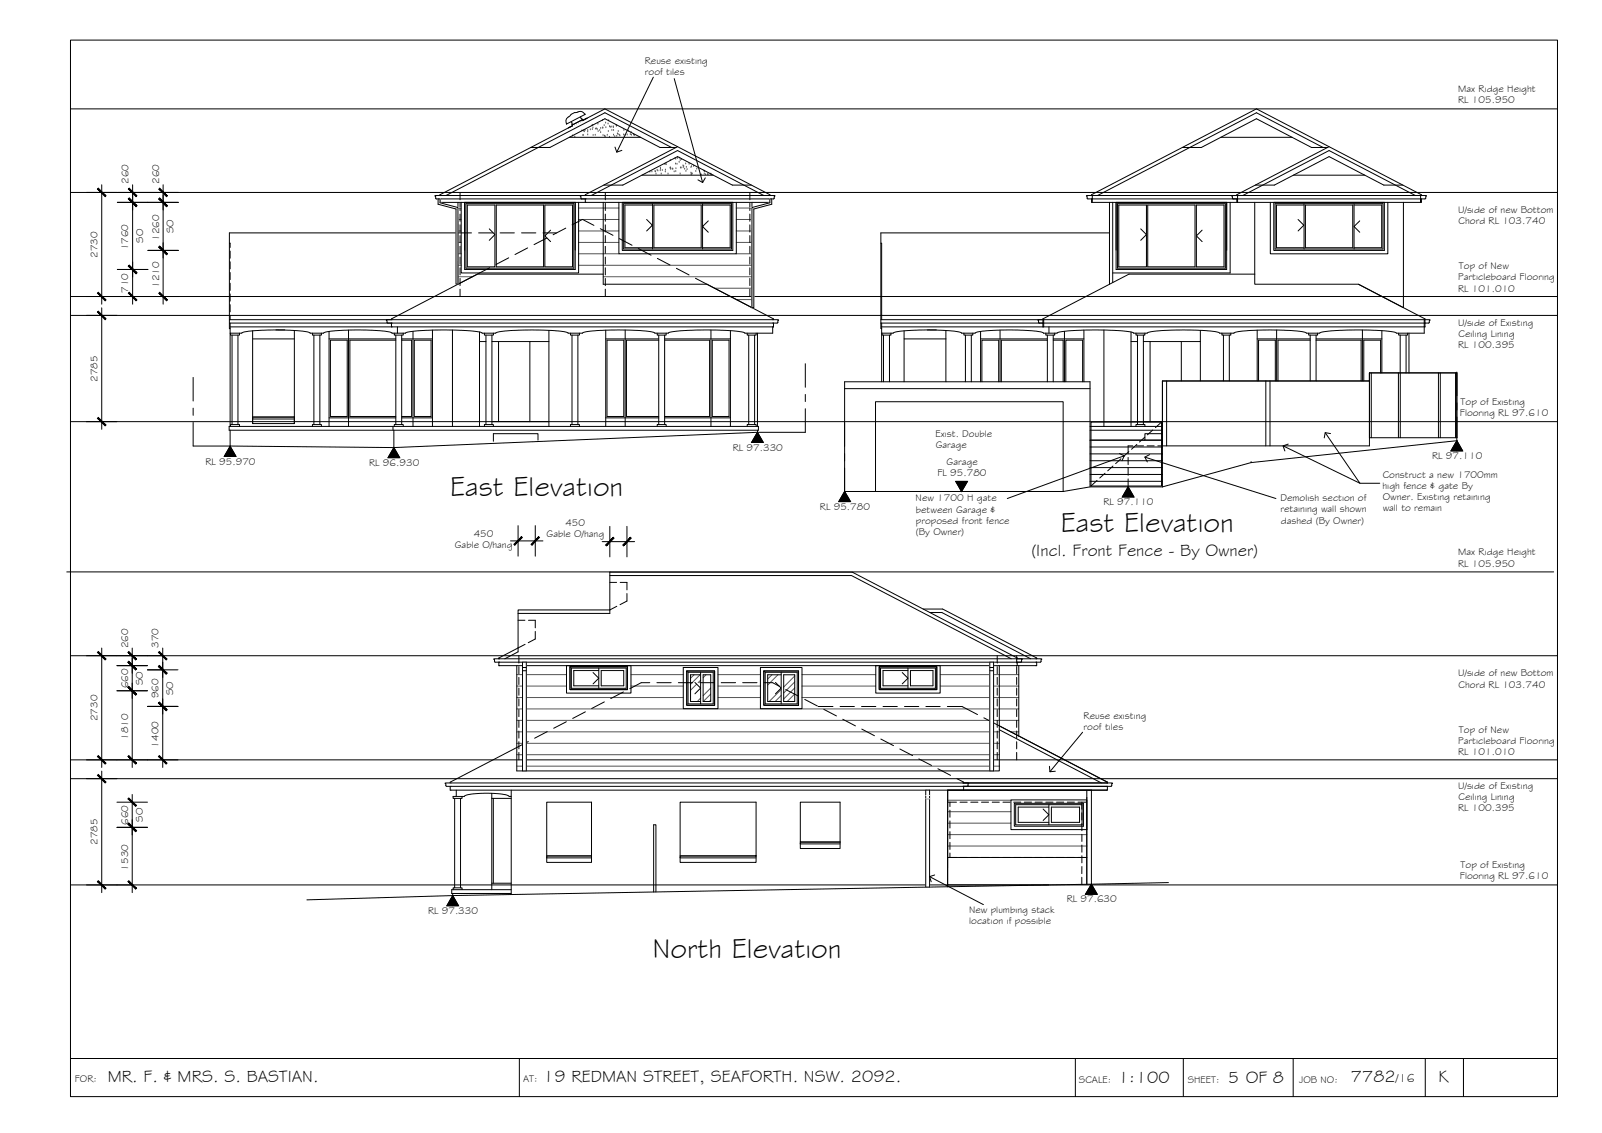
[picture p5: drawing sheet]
<svg xmlns="http://www.w3.org/2000/svg" width="420mm" height="297mm" viewBox="0 0 420 297" stroke-linecap="round" stroke-linejoin="round" font-family="sans-serif">
<!-- layer: HATCH -->
<g fill="none" stroke="#545454" stroke-width=".26">
<path d="M150.2 35.6h.1M150.8 35.9h.1M152.6 34.3h.1M152.9 35.6h.1M152.9 35.5h.1M153.1 34.4h.1M153.3 34.5h.1M153.4 34.2h.1M154.1 34.6h.1M154.1 34.2h.1M154.1 35.4h.1M154.8 34h.1"/>
<path d="M155.3 32.9h.1M155.3 34h.1M155.5 32.9h.1M155.5 33.5h.1M155.6 35.5h.1M156.1 35.5h.1M156.2 33.8h.1M156.5 33.8h.1M156.6 34h.1M156.8 32.5h.1M156.9 34.5h.1M157.3 34.2h.1"/>
<path d="M157.5 34.8h.1M157.6 33.7h.1M158 31.6h.1M158.1 33.6h.1M158.2 35.5h.1M158.5 32.9h.1M158.5 35.7h.1M158.7 35.9h.1M158.8 32.3h.1M158.9 33.5h.1M159.3 35.5h.1M159.5 32.5h.1"/>
<path d="M159.5 34.5h.1M159.6 31.7h.1M159.9 36h.1M159.9 33.2h.1M160 33.4h.1M160.3 33.3h.1M160.5 34.2h.1M160.8 33.2h.1M160.9 33.5h.1M160.9 35.4h.1M160.9 34.2h.1M161.2 35.8h.1"/>
<path d="M161.6 32.9h.1M161.7 33.1h.1M161.8 35.7h.1M161.9 35.1h.1M162.1 35.3h.1M162.1 34.5h.1M162.4 35.5h.1M162.6 35.6h.1M163.6 35.4h.1M163.6 34.2h.1M164 35.4h.1M164.5 35.4h.1"/>
<path d="M164.9 34.4h.1M165.3 35.3h.1M165.5 34.7h.1M165.6 35.4h.1M166.2 35.4h.1M166.4 35.5h.1M120.1 54.5h.9M120.1 57.5h.9M151.8 54.5h10.5M151.8 57.5h10.5M170.4 45.1h.1M171 45.1h.1"/>
<path d="M171.8 45h.1M171.9 45.1h.1M172 45.6h.1M172.3 44.7h.1M172.5 44.8h.1M173.2 44.8h.1M173.2 44.1h.1M173.2 44.4h.1M173.4 45.6h.1M173.7 44.7h.1M174.4 43.1h.1M174.5 45.1h.1"/>
<path d="M174.5 44.6h.1M174.7 43.2h.1M175.2 45.6h.1M175.7 44.1h.1M175.8 42.1h.1M175.9 44h.1M175.9 44.4h.1M175.9 44.3h.1M176.4 44.4h.1M176.5 44.3h.1M176.8 45.1h.1M177 41.6h.1"/>
<path d="M177.2 43h.1M177.2 45h.1M177.2 41.8h.1M177.3 44.2h.1M177.6 43.1h.1M177.7 41.5h.1M178.1 42.6h.1M178.3 41.5h.1M178.4 45.6h.1M178.4 42.1h.1M178.5 44h.1M178.7 44h.1"/>
<path d="M178.7 41.8h.1M179.1 43.5h.1M179.2 44h.1M179.3 43.7h.1M179.6 44.4h.1M179.8 43h.1M179.9 44.9h.1M180 43.9h.1M180.2 44.5h.1M180.7 43.1h.1M181.2 43.9h.1M181.2 45.4h.1"/>
<path d="M181.3 45.9h.1M181.4 43.7h.1M181.4 45.6h.1M181.5 45.6h.1M181.9 43.6h.1M182.5 45h.1M182.7 44.3h.1M183.9 45.9h.1M184.6 44.8h.1M184.7 45.6h.1M184.8 45h.1M185.1 45.8h.1"/>
<path d="M185.6 45.8h.1M185.7 45.8h.1M186.4 45.6h.1M186.5 45.9h.1M193.1 54.5h4.1M193.1 57.5h4.1M120.1 60.6h.9M120.1 63.6h.9M120.1 66.5h.9M120.1 69.5h.9M120.1 72.6h3.8M151.8 60.6h10.5"/>
<path d="M151.8 63.6h10.5M151.8 66.5h10.5M151.8 69.5h45.4M158.2 72.6h39M187.4 75.6h9.8M193.1 60.6h4.1M193.1 63.6h4.1M193.1 66.5h4.1M193.1 78.5h4.1M135.5 176.9h13.1M135.5 179.9h13.1M165.5 176.9h13.7"/>
<path d="M165.5 179.9h13.7M182 176.9l-.9 .9M182.7 179.4l-1.6 1.6M183.6 176.9l-2.5 2.5M183.8 178.3l-.7 .7M185.2 176.9l-.8 .8M188.3 176.9h11.1M188.3 179.9h11.1M202.5 176.9l-1.2 1.1M204 176.9l-2.7 2.7M208.4 178.8l-2.9 2.9M208.4 177.2l-2.9 2.9"/>
<path d="M210.3 176.9h19.4M210.3 179.9h19.4M246.6 176.9h20.6M246.6 179.9h20.6M135.5 185.9h131.7M135.5 188.9h131.7M135.5 182.9h43.7M135.5 191.9h126.6M135.5 194.9h126.6M135.5 197.9h126.6M183.8 183l-.9 .9M186.4 180.4l-2 2"/>
<path d="M186.4 182l-1.9 1.9M186.4 183.5l-.4 .4M188.3 182.9h11.1M204.9 180.8l-3.2 3.1M204.9 182.3l-1.6 1.6M208.4 180.4l-2.9 2.9M208.4 181.9l-1.9 2M210.3 182.9h56.9M265.1 191.9h2.1M135.5 200.9h126.6M248.5 209.8h16.6M248.5 212.8h16.6"/>
<path d="M248.5 215.8h16.6M248.5 218.8h36.5M248.5 221.8h36.5"/>
</g>
<!-- layer: CEILING-FLOOR LINES -->
<path d="M18.5 28.5h390M18.5 50.5h390M18.5 77.7h390M18.5 82.7h390M18.5 110.5h390M17.5 149.9h390M18.5 171.9h390M18.5 199.2h390M18.5 204.1h390M18.5 232h390" fill="none" stroke="#000" stroke-width=".26"/>
<!-- layer: BORDER -->
<path d="M18.5 10.5h390v277h-390zM18.5 277.5h390M136.2 277.5v10M282 277.5v10M310.4 277.5v10M339.2 277.5v10M373.8 277.5v10M383.8 277.5v10" fill="none" stroke="#000" stroke-width=".26"/>
<!-- layer: DIMENSION -->
<g fill="none" stroke="#000" stroke-width=".26">
<path d="M22.7 50.5h8M26.7 48.4v31.3M30.8 50.5h16M30.8 53.1h16M34.8 48.4v31.3M42.8 48.4v31.3M22.7 77.7h8M30.8 77.7h16M30.8 70.6h8M38.8 65.7h8M22.7 82.7h8M26.7 80.7v31.9"/>
<path d="M22.7 110.5h8M135.9 137.8v8M140.4 137.8v8M159.9 138v8M164.4 138v8M133.9 141.8h8.5M157.9 142h8.5M22.7 171.9h20M26.7 169.9v31.3M30.7 174.5h8M34.7 172.5v10.6M34.7 169.9v6.6"/>
<path d="M34.7 179.1v22.1M38.7 175.6h8M42.7 169.9v31.3M22.7 199.2h24M30.7 181.1h8M38.7 185.2h8M22.7 204.1h8M26.7 202.2v31.8M30.7 210.3h8M30.7 216.9h8M34.7 208.3v10.6M34.7 214.9v19.1"/>
<path d="M22.7 232h12.2"/>
</g>
<!-- layer: 0 -->
<g fill="#000" stroke="#000" stroke-width=".26">
<path d="M25.6 49.6l2 2 .2-.3zM25.8 49.3l2 2-2.2-1.7z"/>
<path d="M33.7 52.1l2.2 1.8-2-2zM33.7 52.1l2.2 1.8-.2 .3z"/>
<path d="M33.7 52.1l2 2.1 .2-.3zM33.7 52.1l.2-.2 2 2z"/>
<path d="M33.7 49.6l2 2 .2-.3zM33.9 49.3l2 2-2.2-1.7z"/>
<path d="M41.9 51.9l-.2 .2 2.2 1.8zM41.7 52.1l2.2 1.8-.2 .3z"/>
<path d="M41.7 49.6l2 2 .2-.3zM41.9 49.3l2 2-2.2-1.7z"/>
<path d="M41.7 52.1l2 2.1 .2-.3zM41.9 51.9l2 2-2.2-1.8z"/>
<path d="M25.6 76.8l2.2 1.8-2-2zM25.6 76.8l2.2 1.8-.2 .3z"/>
<path d="M33.7 69.8l2.2 1.7-2-2zM33.7 69.8l2.2 1.7-.2 .2z"/>
<path d="M33.7 76.8l2.2 1.8-2-2zM33.7 76.8l2.2 1.8-.2 .3z"/>
<path d="M33.7 69.8l2 1.9 .2-.2zM33.7 69.8l.2-.3 2 2z"/>
<path d="M41.9 64.6l-.2 .2 2.2 1.7zM41.7 64.8l2.2 1.7-.2 .3z"/>
<path d="M41.9 76.6l-.2 .2 2.2 1.8zM41.7 76.8l2.2 1.8-.2 .3z"/>
<path d="M41.7 64.8l2 2 .2-.3zM41.9 64.6l2 1.9-2.2-1.7z"/>
<path d="M25.6 81.8l2 2 .2-.2zM25.6 81.8l.2-.2 2 2z"/>
<path d="M25.6 109.7l2.2 1.7-2-2zM25.6 109.7l2.2 1.7-.2 .2z"/>
<path d="M136.8 140.7l-1.8 2.2 2-2zM134.8 142.7l2-2-1.8 2.2z"/>
<path d="M139.3 142.7l.2 .2 1.8-2.2zM141.3 140.7l.2 .2-2 2z"/>
<path d="M160.8 140.9l-1.8 2.2 2-2zM160.8 140.9l-1.8 2.2-.2-.2z"/>
<path d="M163.3 142.9l.2 .2 1.8-2.2zM165.3 140.9l.3 .2-2.1 2z"/>
<path d="M25.6 171l2 2 .2-.2zM25.6 171l.2-.2 2 2z"/>
<path d="M33.6 173.6l2.2 1.8-2-2zM33.6 173.6l2.2 1.8-.2 .2z"/>
<path d="M33.6 173.6l2.2 1.8-2-2zM33.6 173.6l2.2 1.8-.2 .2z"/>
<path d="M33.6 171l2 2 .2-.2zM33.6 171l.2-.2 2 2z"/>
<path d="M41.6 174.7l2.2 1.8-2-2zM41.6 174.7l2.2 1.8-.2 .2z"/>
<path d="M41.6 174.7l2 2 .2-.2zM41.6 174.7l.2-.2 2 2z"/>
<path d="M41.6 171l2 2 .2-.2zM41.6 171l.2-.2 2 2z"/>
<path d="M25.8 198.1l-.2 .2 2.2 1.8zM25.6 198.3l2.2 1.8-.2 .2z"/>
<path d="M33.8 198.1l-.2 .2 2.2 1.8zM33.6 198.3l2.2 1.8-.2 .2z"/>
<path d="M33.6 180.2l2 2 .2-.2zM33.6 180.2l.2-.2 2 2z"/>
<path d="M33.6 180.2l2 2 .2-.2zM33.6 180.2l.2-.2 2 2z"/>
<path d="M41.8 198.1l-.2 .2 2.2 1.8zM41.6 198.3l2.2 1.8-.2 .2z"/>
<path d="M41.8 184.1l-.2 .2 2.2 1.8zM41.6 184.3l2.2 1.8-.2 .2z"/>
<path d="M41.6 184.3l2 2 .2-.2zM41.6 184.3l.2-.2 2 2z"/>
<path d="M25.6 203.3l2 2 .2-.2zM25.6 203.3l.2-.3 2 2.1z"/>
<path d="M33.8 209.2l-.2 .2 2.2 1.8zM33.6 209.4l2.2 1.8-.2 .2z"/>
<path d="M33.6 216l2 2 .2-.2zM33.6 216l.2-.2 2 2z"/>
<path d="M33.6 216l2 2 .2-.2zM33.6 216l.2-.2 2 2z"/>
<path d="M25.6 231.1l2.2 1.8-2-2zM25.6 231.1l2.2 1.8-.2 .2z"/>
<path d="M33.8 230.9l-.2 .2 2.2 1.8zM33.6 231.1l2.2 1.8-.2 .2z"/>
</g>
<!-- layer: EXISTING -->
<g fill="none" stroke="#000" stroke-width=".26">
<path d="M148.4 59.8l-3.3 1.7M150 58.9l2.8-1.4 3 1.6M157.4 60l3.4 1.7M123.7 61.1h-63.5v25.1h.2M125.5 61.1h3.8M128.4 70.2l-25.7 13.4v.2M131.2 61.1h3.7M133.4 67.6l-3.3 1.7M136.8 61.1h3.7M138.4 65l-3.3 1.7M142.4 61.1h3.6M143.4 62.4l-3.3 1.7"/>
<path d="M162.4 62.6l3.4 1.7M167.4 65.2l3.4 1.7M172.4 67.7l3.3 1.8M177.4 70.4l3.3 1.7M182.4 73l20.5 10.6v.2h-142.7M60.2 84.7h143.6M60.4 84.7v27.1M60.5 87.3v.6h2.3v-.6M60.9 87.9v23.4M62.4 87.9v23.4M66.3 86.7v24.4M66.3 88.9h10.9"/>
<path d="M72.4 86.5h2.3M77.2 86.6v24.5M81.9 87.3v.6h2.4v-.6M82.3 87.9v23.4M83.9 87.9v23.4M86.3 86.9v24.9M86.3 88.9h17.5M86.7 89.2h4.4v20h-4.4zM91.4 86.5v25.3M102.7 84.7v1M102.9 83.8h-1.5l.3 .9M103.4 87.3v.6h2.4v-.6"/>
<path d="M103.8 87.9v23.4M103.8 89.2h-12v20h12M104.2 85.7v1.6M105.4 87.9v23.4M105.4 88.9h8M105.4 89.2h2.6v20h-2.6M108.3 86.9v24.9M108.7 89.2h4.4v20h-4.4zM113.4 86.5v25.3M118.7 86.5v25.3M125.8 87v24.8M125.8 89.5h1.7"/>
<path d="M127 87.3v.6h2.4v-.6M127.5 87.9v23.4M129 87.9v23.4M129 89.5h15M130.8 89.5v21M139 89.5v21M144 86.6v25.2M149.6 87.3v.6h2.4v-.6M150 87.9v23.4M151.6 87.9v23.4M158.9 86.6v25.2M158.9 88.9h13.9"/>
<path d="M159.2 89.2h4.4v20h-4.4zM164 86.5v25.3M172.4 87.3v.6h2.3v-.6M172.8 87.9v23.4M172.8 89.2h-8.5v20h8.5M174.3 87.9v23.4M174.3 89.2h11.8v20h-11.8M174.3 88.9h17.3M186.5 86.5v25.3M186.8 89.2h4.4v20h-4.4zM191.6 86.7v25.1M196 87.3v.6h2.3v-.6"/>
<path d="M196.4 87.9v23.4M197.9 87.9v23.4M198.7 87.3v24.5M202.7 83.8h1.5l-.4 .9M202.7 85.7v1.6h-7.4a60.7 60.7 0 0 0-15.5-.7l-3.5 .4-1 .3h-3.6a49.3 49.3 0 0 0-13.7-.7l-3.8 .3-1.4 .4h-3.8a49.5 49.5 0 0 0-13.7-.7l-3.9 .3-1.4 .4h-3.6a60.7 60.7 0 0 0-15.5-.7l-3.5 .4-1.1 .3h-3.5a12.1 12.1 0 0 0-5.2-.7 46.6 46.6 0 0 0-12.7 .7h-3.5a12.1 12.1 0 0 0-5.3-.7 46.5 46.5 0 0 0-12.7 .7h-3M202.9 84.7v1h-142.5M60.1 111.8h138.8v1h-138.8zM60.4 112.8v4.1M60.5 111.8v-.5h2.3v.5M66.3 109.8h.1M66.3 109.3h10.9v1.8h-10.9zM66.3 109.8h10.9"/>
<path d="M81.9 111.8v-.5h2.4v.5M86.3 109.6h17.5M103.1 111.8v1M103.3 112.8v4.5M103.4 111.8v-.5h2.4v.5M105.4 109.6h8M127 111.8v-.5h2.4v.5M129 110.5h15M141.1 115.4v-1.7h-11.7v2M149.6 111.8v-.5h2.4v.5M158.9 109.6h13.9M172.4 111.8v-.5h2.3v.5"/>
<path d="M174.3 109.6h17.3M196 111.8v-.5h2.3v.5M198.7 112.8v.5M221.5 101.9h64.4M285.9 115.4h19M295.9 119.9v1.9M297.1 116.9h-1.2v2.1M298 116.9h1.9M300.8 116.9h1.9M303.7 116.9h55.5v-2.1h22.9v-17h-22.9v2.1h-54.3v27.7M229.6 128.9v-23.6h49.2v23.6M285.9 127.6v-27.5h-64.4v28.8"/>
<path d="M295.9 122.7v1.9M295.9 125.6v2M170.4 179h-2.2l-3 1.6M172.3 179h3.7M177.9 179h3.8M183.5 179h3.8M189.2 179h3.7M194.8 179h3.7M200.4 179h2.2l1.8 .9M138.6 194.4l-20.5 10.7v.2M143.5 191.8l-3.3 1.7M148.5 189.2l-3.3 1.7"/>
<path d="M153.5 186.6l-3.3 1.8M158.5 184l-3.3 1.8M163.5 181.4l-3.3 1.7M206.1 180.8l3.3 1.7M211.1 183.4l3.3 1.7M214.6 185.2h3.9M216.1 186l3.3 1.7M220.3 185.2h3.8M221 188.6l3.4 1.7M226 185.2h3.7M226 191.1l3.3 1.8M231 193.8l3.3 1.7"/>
<path d="M231.6 185.2h3.7M236 196.4l3.3 1.7M237.2 185.2h3.8M241 199l3.3 1.7M242.8 185.2h3.8M248.5 185.2h3.8l4.1 2.1M258 188.2l32.4 16.9v.2h-173.6l.3 .9M117.1 206.2h173.3M118.1 206.2v1h172.3M119.2 209.3v23.5M119.7 207.2v1.6M120.8 209.3v23.5"/>
<path d="M121.2 208.8v.5h-2.4v-.5h3a8.8 8.8 0 0 1 4.8-.8l4.5 .1a3.2 3.2 0 0 1 2.4 .7h.6M129 208v25.2M129 209.3h5.1M129.4 209.3v22.3M134.1 207.2v27h-15.6v-1h15.6M143.4 210.3h11.7v14.1h-11.7v1.7h11.7v-1.7h-11.7zM178.4 210.3h19.9v15.8h-19.9v-1.7h19.9h-19.9zM209.9 210.3h10.4v10.5h-10.4zM246 201.5l3.3 1.8M248.5 207.2v25.3M248.5 210.3h2.4M249.1 210.3v1.2"/>
<path d="M249.1 212.4v1.9M249.1 215.2v1.9M249.1 218v1.9M251 204.1l1.7 1v.2M251.8 210.3h1.9M252.5 205.3h1.5l-.3 .9M252.7 206.2v1M254.6 210.3h1.9M257.4 210.3h1.9M260.2 210.3h1.9M263 210.3h1.9M265.9 210.3h1.8"/>
<path d="M268.7 210.3h1.8M271.5 210.3h1.9M274.3 210.3h1.9M277.1 210.3h1.9M279.9 210.3h1.9M282.7 210.3h2.3M283.7 210.3v1.9M283.7 213.1v1.9M283.7 215.9v1.9M283.7 218.7v1.9M285 209.1v22.7M286.2 207.2v24.6"/>
<path d="M118.7 234.2v.6M118.8 233.2v-.4h2.4v.4M129 231.6h5.1M143.4 224.9h.1M143.4 224.9h11.7M172 233.8v-17.6h-.6v17.7M178.4 224.9h.1M178.4 224.9h19.9M209.9 221.2h.1M209.9 220.8h10.4v1.7h-10.4zM209.9 221.2h10.4M248.5 224.8h2.4"/>
<path d="M249.1 220.8v1.9M249.1 223.6v1.2M251.8 224.8h1.9M254.6 224.8h1.9M257.4 224.8h1.9M260.2 224.8h1.9M263 224.8h1.9M265.9 224.8h1.8M268.7 224.8h1.8M271.5 224.8h1.9M274.3 224.8h1.9M277.1 224.8h1.9"/>
<path d="M279.9 224.8h1.9M282.7 224.8h2.3M283.7 230v1.9M283.7 227.2v1.8M283.7 221.5v1.9M283.7 224.4v1.8"/>
</g>
<!-- layer: GRDLEV -->
<path d="M211.2 113.3h-12.5l-95.4 4-52.6-.4M382.1 115.5l-54 5.8M328.1 121.3h.1M328.1 121.3l-23.2 6.3h-19l-7.1 1.3h-57.3M306.4 231.4l-187.7 3.4-38.2 1.1" fill="none" stroke="#000" stroke-width=".26"/>
<!-- layer: NEWWORK -->
<g fill="none" stroke="#000" stroke-width=".26">
<path d="M139.2 38.7h5l14.5-7.6 14.4 7.6h4.2M148.7 30.9l.7-.4a2.52 2.52 0 0 1 2.2-1.1 1.45 1.45 0 0 1 1.9 .6l-4.9 2.5a1.57 1.57 0 0 1 .1-1.6zM149.3 36h18.7M152.2 30.6l.2 .4M152.4 31l.5 .5-.1-.1M152.8 31.4l-2.7 1.4M152.9 31.5l1.1-.5-1.1 .5-.1-.1-2.7 1.4 .1 .2-1.1 .5 1.1-.5-.4-1.1M176.1 38.7l-17.4-9.1-41.7 21.7M177.7 38.5l-24.2 12.5v.3h-1.3l.2 .7M114.2 51.9l.2 .2M114.3 52l-.2-.7h1.3v-.3l43.3-22.5 43.2 22.5v.3h1.3l-.3 .8h-88.4M115.4 52.1v1h.2"/>
<path d="M115.4 51.3h86.5M115.4 53.1h86.5M120.1 53.1v21.4l5.1-2.6h33M121 53.1v18.5h30.8v-18.5M121.9 53.1v17.5h29v-17.5h-29v12.5M152.3 51.9l.2 .2M153.5 52.1v1h.2M155.1 51.3l22.6-11.8 22.6 11.8M158.2 53.1v21.4h27.2l11.8 6.2v-27.6M158.4 48.5h5l14.3-7.4 14.4 7.4h4.9M162.3 53.1v13.4h30.8v-13.4M163.2 53.1h29v12.6h-29z"/>
<path d="M168.3 45.9h18.8M201.9 52.1v1h-.2M159.9 159.9h-24v10M159.9 150.9h63.4l41.9 21.8M242.1 159.7h5.1l24.7 12.8v.2h1.3l-.2 .8h-143.3l-.2-.8h1.3v-.2l5.1-2.6M130.8 173.6v.9h.2M130.8 172.7h141.1M130.8 174.5h141.1M135.5 174.5v27.6h126.6v-27.6M135.9 160.8h24v-10.8h63.6l43.3 22.5v.2h1.3l-.4 .9M135.9 169.9v1l-3.5 1.8M148.6 174.5h16.9v7.2h-16.9z"/>
<path d="M149.5 174.8h15.1v6h-15.1zM179.2 175h9.1v10.8h-9.1zM180.1 175.9h7.3v9h-7.3zM199.4 175h10.9v10.8h-10.9zM200.3 175.9h9.1v9h-9.1zM229.7 174.5h16.9v7.2h-16.9zM230.6 174.8h15.1v6h-15.1zM243.9 160.6h3.1l23.3 12.1M266.8 173.6v.9h-.2M267.2 174.5v18.5M271.9 173.6v.9h-.2M262.1 190.3l28.3 14.8v.2"/>
<path d="M262.1 191.3l26.8 14M242.8 207.2h1M252.5 205.3h37.9M265.1 209.7h19.9v7.8h-19.9zM266 210.6h18.1v6h-18.1zM285 207.2v24.6M290.4 206.2v1h-41.9v25.3M290.4 205.3h1.3l-.2 .8-39 .1M248.5 224.8h36.5M248.5 232h26.6"/>
</g>
<!-- layer: 0.13 -->
<g fill="none" stroke="#000" stroke-width=".26">
<path d="M310.1 38.7h5l14.4-7.6 14.5 7.6h4.2M320.2 36h18.7M347 38.7l-17.5-9.1-41.6 21.7M348.6 38.5l-24.2 12.5v.3h-1.3l.3 .8M120.7 50.5v1.9M120.7 53.3v1.9M120.7 56.1v1.9M120.7 58.9v1.9M158.8 50.5v1.9M158.8 53.3v1.9M158.8 56.1v1.9M158.8 58.9v1.9"/>
<path d="M196.7 50.5v1.9M196.7 53.3v1.9M196.7 56.1v1.9M196.7 58.9v1.9M284.9 51.3h1.4v-.3l43.2-22.5 43.3 22.5v.3l1.3 .1-.4 .7h-88.4zM286.3 52.1v1h86.5M291 53.1v21.4M291.8 53.1v21M292.7 53.1v17.5h29v-17.5h-29v12.5M293.1 53.4h28.3v16.9h-28.3zM293.4 53.8h7.3v16.1h-7.3zM301 53.8h12.4v16.1h-12.4z"/>
<path d="M313.8 53.8h7.2v16.1h-7.2zM322.6 53.1v18.5h-30.8M324.4 51.3h.2v1.8h-.2v-1M326 51.3l22.6-11.8 22.6 11.8M329.1 53.1v21.4h27.2l11.8 6.2v-27.6M329.3 48.5h4.9l14.4-7.4 14.3 7.4h5M333.2 53.1v13.4h30.8v-13.4M334.1 53.1h29v12.6h-29zM334.4 53.4h28.3v11.9h-28.3zM339.2 45.9h18.7M340.5 57.5l1.5 1.5-1.5 1.6M342 53.8h-7.2v11.2h7.2"/>
<path d="M342 53.4v11.9M342.4 53.8h12.4v11.2h-12.4zM355.1 53.8h7.3v11.2h-7.3M355.1 53.4v11.9M356.6 57.9l-1.5 1.5 1.5 1.5M372.8 52.1v1h-.2v-1.8h.2h-86.5h.2v1.8M60.2 63.8h.2v1.1M60.4 65.8v1.9M60.4 68.6v1.9M60.4 71.5v1.8M60.4 74.2v1.9M60.4 77.1v1.8"/>
<path d="M60.4 79.9v1.9M120.7 61.8v1.8M120.7 64.6v1.8M120.7 67.4v1.9M120.7 70.2v1.9M120.7 73v1.9M120.7 75.8v1.9M158.8 61.8v1.8M158.8 64.6v1.8M158.8 67.4v1.9M158.8 70.2v1.9M158.8 73v1.9"/>
<path d="M158.8 75.8v1.9M196.7 61.8v1.8M196.7 64.6v1.8M196.7 67.4v1.9M196.7 70.2v1.9M196.7 73v1.9M196.7 75.8v1.9M231 63.8h.2v20M291 61.1h-60v25.1h.2M299.2 60l1.5 1.5-1.5 1.5M315.3 60.3l-1.5 1.5 1.5 1.5M329.1 71.9h-33l-22.6 11.7v2.1h.2v-1.9h-1.5l.4 .9"/>
<path d="M356.3 74.5l17.4 9.1v2.1M60.4 82.7v1.1M231 84.7h143.7l.3-.9h-1.5v1.9h.2M231 83.8h142.7M231.2 84.7v15.4M231.2 85.7h142.5M231.3 87.3v.6h2.4v-.6M231.7 87.9v12.2M233.3 87.9v12.2M237.1 86.7v13.4M237.1 88.9h11M243.2 86.5h2.4"/>
<path d="M248.1 86.6v13.5M252.8 87.3v.6h2.4v-.6M253.2 87.9v12.2M254.7 87.9v12.2M257.2 86.9v13.2M257.2 88.9h17.5M262.3 86.5v13.6M274.3 87.3v.6h2.3v-.6M274.7 87.9v12.2M274.7 89.2h-12.1v10.9M275.1 85.7v1.6M276.2 87.9v12.2"/>
<path d="M276.2 88.9h8.1M276.2 89.2h2.6v10.9M279.2 86.9v13.2M284.3 86.5v13.6M289.5 86.5v25.3M296.6 87v24.8M296.6 89.5h1.7M297.9 87.3v.6h2.4v-.6M298.3 87.9v23.4M299.9 87.9v23.4M299.9 89.5h14.9M301.6 89.5v21"/>
<path d="M309.8 89.5v10.4M314.8 86.6v13.3M320.5 87.3v.6h2.3v-.6M320.9 87.9v12M322.4 87.9v12M329.7 86.6v13.3M329.7 88.9h13.9M330.1 99.9v-10.7h4.4v10.7M334.8 86.5v13.4M343.2 87.3v.6h2.4v-.6M343.6 87.9v12M343.6 89.2h-8.4v10.7"/>
<path d="M345.2 87.9v12M345.2 89.2h11.8v10.7M345.2 88.9h17.2M357.3 86.5v13.4M362.1 97.8v-8.6h-4.4v10.7M362.4 86.7v11.1M366.8 87.3v.6h2.4v-.6M367.2 87.9v9.9M368.8 87.9v9.9M369.5 87.3v10.5M373.5 85.7v1.6h-7.3a60.8 60.8 0 0 0-15.6-.7l-3.5 .4-1 .3h-3.5a49.5 49.5 0 0 0-13.7-.7l-3.9 .3-1.4 .4h-3.8a49.5 49.5 0 0 0-13.7-.7l-3.8 .3-1.4 .4h-3.6a60.8 60.8 0 0 0-15.6-.7l-3.5 .4-1 .3h-3.5a12.1 12.1 0 0 0-5.3-.7 46.5 46.5 0 0 0-12.6 .7h-3.6a12.1 12.1 0 0 0-5.2-.7 46.5 46.5 0 0 0-12.7 .7h-3.1M257.5 100.1v-10.9h4.4v10.9"/>
<path d="M279.5 100.1v-10.9h4.4v10.9M285.9 111.8h19M285.9 112.8h19M297.9 111.8v-.5h2.4v.5M299.9 110.5h5M304.9 113.7h-4.6v1.7M159.9 152.7h1.8M161.8 159l-1.9 .9M162.7 152.7h1.7v2M164.4 155.6v2l-1.8 .9M135.9 162.6h1.8M136.1 171.9v1.9"/>
<path d="M136.1 174.8v1.8M136.1 177.6v1.9M137.7 168.9l-1.8 1M138.6 162.6h1.8v2M140.4 165.5v2l-1.9 1M261.5 171.9v1.9M261.5 174.8v1.8M261.5 177.6v1.9M266.6 171.9v1.9M266.6 174.8v1.8M266.6 177.6v1.9M136.1 180.4v1.9"/>
<path d="M136.1 183.2v1.9M136.1 186v1.9M136.1 188.8v1.9M136.1 191.7v1.8M136.1 194.5v1.8M136.1 197.3v1.9M261.5 180.4v1.9M261.5 183.2v1.9M261.5 186v1.9M261.5 188.8v1.9M261.5 191.7v1.8M261.5 194.5v1.8"/>
<path d="M261.5 197.3v1.9M266.6 180.4v1.9M266.6 183.2v1.9M266.6 186v1.9M266.6 188.8v1.9M266.6 191.7v1.8M266.6 194.5v1.8M266.6 197.3v1.9"/>
</g>
<!-- layer: WINDOWS -->
<g fill="none" stroke="#000" stroke-width=".26">
<path d="M122.2 53.4h28.3v16.9h-28.3zM122.6 53.8h7.2v16.1h-7.2zM130.2 53.8h12.4v16.1h-12.4zM142.9 53.8h7.3v16.1h-7.3zM163.6 53.4h28.3v11.9h-28.3zM169.6 57.5l1.5 1.5-1.5 1.6M171.2 53.8h-7.3v11.2h7.3M171.2 53.4v11.9M171.5 53.8h12.4v11.2h-12.4zM184.3 53.8h7.2v11.2h-7.2M184.3 53.4v11.9M185.8 57.9l-1.5 1.5 1.5 1.5"/>
<path d="M128.3 60l1.5 1.5-1.5 1.5M144.4 60.3l-1.5 1.5 1.5 1.5M149.8 175.1h14.4v5.4h-14.4zM155.5 176.3l1.5 1.5-1.5 1.5M157 175.8h-6.5v4h6.5M157 175.1v5.4M157.7 175.8h5.9v4h-5.9zM180.5 176.2h6.6v8.3h-6.6zM182.3 178.9l1.5 1.5-1.5 1.5M183.8 176.9h-2.7v7h2.7M183.8 176.2v8.3M184.4 176.9h2v7h-2z"/>
<path d="M200.7 176.2h8.4v8.3h-8.4zM203.4 178.9l1.5 1.5-1.5 1.5M204.9 176.9h-3.6v7h3.6M204.9 176.2v8.3M205.5 176.9h2.9v7h-2.9zM230.9 175.1h14.4v5.4h-14.4zM236.6 176.3l1.5 1.5-1.5 1.5M238.1 175.8h-6.5v4h6.5M238.1 175.1v5.4M238.8 175.8h5.9v4h-5.9zM266.4 211h17.4v5.3h-17.4zM273.6 212.1l1.5 1.5-1.5 1.5"/>
<path d="M275.1 211.6h-8.1v4h8.1M275.1 211v5.3M275.7 211.6h7.4v4h-7.4z"/>
</g>
<!-- layer: MASK -->
<g fill="#fff" stroke="#fff" stroke-width=".26">
<path d="M151.5 29.4l.3-.1z"/>
<path d="M150.1 32.5l2.4-1.3z"/>
<path d="M150.1 32.5l2.5-1.3z"/>
<path d="M201.9 52.1l.5 1.1v-1.1zM201.9 52.1l.5 1.1h-.5z"/>
<path d="M201.9 53.2l.5 .3v-.3zM200.5 53.5l1.4-.3 .5 .3z"/>
<path d="M199.1 54.4l3.3-.9h-1.9zM197.2 54.4l3.3-.9-1.4 .9z"/>
<path d="M197.2 54.4l.5 .4 1.4-.4zM197.2 54.4l.5 .4h-.5z"/>
<path d="M197.2 54.8l.5 25.9v-25.9zM197.2 54.8l.5 25.9h-.5z"/>
<path d="M137 173.6l1 28.5v-28.5zM137 173.6l1 28.5h-1z"/>
<path d="M259.6 173.6l1 28.5v-28.5zM259.6 173.6l1 28.5h-1z"/>
<path d="M114.9 52.1h.5l-.5 1.1zM115.4 52.1l-.5 1.1h.5z"/>
<path d="M114.9 53.2h.5l-.5 .3zM114.9 53.5h1.9l-1.4-.3z"/>
<path d="M114.9 53.5h1.9l1.4 .9zM116.8 53.5l1.4 .9h1.9z"/>
<path d="M118.2 54.4h1.9l-.5 .4zM119.6 54.8h.5v-.4z"/>
<path d="M119.6 54.8h.5l-.5 19.7zM120.1 54.8l-.5 19.7h.5z"/>
<path d="M149.8 30l.9-.5-1.1 .7zM149.6 30.2l1.4-.7h-.3z"/>
<path d="M149.6 30.2l1.4-.7-1.6 1zM149.4 30.5l1.9-1z"/>
<path d="M149.2 30.6l2.1-1.1zM149.2 30.6l2.4-1.2z"/>
<path d="M149.2 30.6l2.4-1.2zM149.2 30.6l2.4-1.2z"/>
<path d="M149 30.7l.2-.1zM149 30.7l.3-.1z"/>
<path d="M149.3 30.6l2.2-1.2zM149.2 30.6l2.3-1.2z"/>
<path d="M151.5 29.4l.3-.1zM151.5 29.4l.3-.1z"/>
<path d="M149 30.7l.3-.1zM149 30.8l.3-.2z"/>
<path d="M149.3 30.6l2.2-1.2zM149.3 30.6l2.2-1.2z"/>
<path d="M151.4 29.5l.4-.2zM151.4 29.5l.4-.2z"/>
<path d="M148.8 30.9l.5-.3zM148.8 30.9l.7-.3z"/>
<path d="M149.3 30.6l2.1-1.1zM149.5 30.6l1.9-1.1z"/>
<path d="M151.4 29.5l.4-.2-.5 .3zM151.3 29.6l.7-.4z"/>
<path d="M148.8 30.9l.7-.3zM148.8 30.9l.7-.3zM148.8 30.9l.7-.3zM148.8 30.9l.7-.3z"/>
<path d="M149.5 30.6l1.8-1zM149.5 30.6l1.8-1z"/>
<path d="M151.3 29.6l.7-.4zM151.3 29.6l.7-.4z"/>
<path d="M148.8 30.9l.7-.3-.8 .4zM148.7 31l.9-.4z"/>
<path d="M149.5 30.6l1.8-1zM149.6 30.6l1.7-1z"/>
<path d="M151.3 29.6l.7-.4-.8 .5zM151.2 29.7l1-.5z"/>
<path d="M151.2 29.7l1-.5zM151.2 29.8l1-.6z"/>
<path d="M148.7 31l.9-.4zM148.7 31.1l1-.5z"/>
<path d="M149.6 30.6l1.6-.9zM149.7 30.6l1.5-.9z"/>
<path d="M151.2 29.8l1-.6zM151.2 29.8l1-.6z"/>
<path d="M148.7 31.1l1-.5-1.1 .6zM148.6 31.2l1.2-.6z"/>
<path d="M149.7 30.6l1.5-.8zM149.8 30.6l1.4-.8z"/>
<path d="M151.2 29.8l1-.6zM151.2 29.9l1.1-.7z"/>
<path d="M151.2 29.9l1.1-.7zM151.1 29.9l1.3-.7z"/>
<path d="M148.6 31.2l1.2-.6zM148.6 31.3l1.2-.7z"/>
<path d="M149.8 30.6l1.4-.7zM149.8 30.6l1.4-.7z"/>
<path d="M151.1 29.9l1.3-.7zM151.1 29.9l1.3-.7z"/>
<path d="M148.6 31.3l1.2-.7zM148.5 31.4l1.4-.8z"/>
<path d="M149.8 30.6l1.3-.7zM149.9 30.6l1.2-.7z"/>
<path d="M151.1 29.9l1.3-.7zM151.1 30l1.4-.7z"/>
<path d="M148.5 31.4l1.4-.8-1.4 .9zM148.5 31.5l1.5-.8z"/>
<path d="M149.9 30.6l1.2-.6zM150 30.7l1.1-.7z"/>
<path d="M151.1 30l1.4-.7zM151.1 30.1l1.5-.8z"/>
<path d="M148.5 31.5l1.5-.8zM148.5 31.5l1.5-.8z"/>
<path d="M148.5 31.5l1.5-.8zM148.5 31.5l1.6-.8z"/>
<path d="M150 30.7l1.1-.6zM150.1 30.7l1-.6z"/>
<path d="M151.1 30.1l1.5-.8zM151.1 30.2l1.6-.9z"/>
<path d="M148.5 31.5l1.6-.8-1.7 1zM148.4 31.7l1.8-.9-.1-.1z"/>
<path d="M150.1 30.7l1-.5-.9 .6zM150.2 30.8l.9-.5v-.1z"/>
<path d="M151.1 30.2l1.6-.9-1.6 1zM151.1 30.3l1.8-.9-.2-.1z"/>
<path d="M148.4 31.7l4.5-2.3zM148.4 31.7l4.5-2.3zM148.4 31.7l4.5-2.3zM148.4 31.7l4.5-2.3z"/>
<path d="M148.4 31.7l4.5-2.3-4.5 2.5zM148.4 31.9l4.6-2.4-.1-.1zM148.4 31.9l4.6-2.4zM148.4 31.9l4.6-2.4z"/>
<path d="M148.4 31.9l4.6-2.4-4.5 2.6zM148.5 32.1l4.7-2.4-.2-.2zM148.5 32.1l4.7-2.4zM148.5 32.1l4.7-2.4z"/>
<path d="M148.5 32.1l4.7-2.4-4.6 2.7zM148.6 32.4l4.7-2.5-.1-.2z"/>
<path d="M148.6 32.4l4.7-2.5zM148.5 32.4l4.9-2.5z"/>
<path d="M148.5 32.4l4.9-2.5zM148.6 32.5l4.9-2.5z"/>
<path d="M149.8 31.9l2.4-1.3-2.2 1.7zM150 32.3l2.4-1.3-.2-.4z"/>
<path d="M150 32.3l2.4-1.3zM150 32.3l2.4-1.3z"/>
<path d="M150 32.3l2.4-1.3zM150 32.3l2.4-1.2z"/>
<path d="M150 32.3l2.4-1.2zM150.1 32.4l2.3-1.3z"/>
<path d="M150.1 32.4l2.4-1.3zM150.1 32.4l2.4-1.3z"/>
<path d="M150.1 32.4l2.4-1.3zM150.1 32.5l2.4-1.3zM150.1 32.5l2.5-1.3z"/>
<path d="M150.1 32.5l2.5-1.3zM150.1 32.5l2.5-1.3zM150.1 32.5l2.5-1.3z"/>
<path d="M150.1 32.5l2.5-1.3zM150.1 32.6l2.6-1.3z"/>
<path d="M150.1 32.6l2.6-1.3zM150.1 32.6l2.6-1.3z"/>
<path d="M150.1 32.6l2.6-1.3zM150 32.7l2.8-1.4z"/>
<path d="M150 32.7l2.8-1.4zM150.1 32.8l2.7-1.5z"/>
<path d="M150.1 32.8l2.7-1.4-2.6 1.6zM150.2 33l2.7-1.5-.1-.1z"/>
<path d="M242.8 207.2l1 25.4v-25.4zM242.8 207.2l1 25.4h-1z"/>
</g>
<!-- layer: SERVICES -->
<path d="M114.9 52.1v1.4l4.7 1.3v19.7h.5v-20.1l-4.7-1.2v-1.1M201.9 52.1v1.1l-4.7 1.2v26.3h.5v-25.9l4.7-1.3v-1.4M137 173.6v28.5h1v-28.5M137 175h1M137 175.8h1M259.6 175h1M259.6 175.8h1M259.6 173.6v28.5h1v-28.5M242.8 207.2v25.4h1v-25.4M242.8 208.5h1M242.8 209.4h1" fill="none" stroke="#000" stroke-width=".26"/>
<!-- layer: WORK BY OWNER -->
<g fill="none" stroke="#000" stroke-width=".26">
<path d="M306 99.9v17M332 99.9v17M333.1 99.9v17M359.2 99.9h-54.3v17M359.6 97.8v17M366.8 97.8v17M367.2 97.8v17M377.3 97.8v17M377.7 97.8v17M381.7 97.8v17M285.9 119h19M285.9 117.2h19"/>
<path d="M285.9 115.4h19M286.1 110.7h18.5v16.7h-18.5zM296.1 118.4l-1.4 1.3M298.2 116.5l-1.4 1.3M300.2 114.6l-1.3 1.3M302.3 112.7l-1.4 1.3M304.6 110.7l-1.6 1.4M359.2 114.8v-17h22.9v17M285.9 122.6h19M285.9 120.8h19M285.9 124.4h19M285.9 126.2h19"/>
<path d="M287.7 126l-1.6 1.4M289.8 124.1l-1.4 1.2M291.9 122.2l-1.4 1.2M294 120.3l-1.4 1.3"/>
</g>
<!-- layer: BOUNDARY -->
<path d="M50.7 98.9v6.2M211.2 95.3v6.2M382.1 97.6v6.1M50.7 107v1.9M50.7 110.8v6.1M211.2 103.4v1.9M211.2 107.2v6.1M221.5 110.8v6.2M221.5 118.9v1.9M382.1 105.6v1.9M382.1 109.4v6.1M221.5 122.7v6.2" fill="none" stroke="#000" stroke-width=".26"/>
<!-- layer: 0 -->
<g fill="none" stroke="#000" stroke-width=".26">
<path d="M161.3 38.6l.5 1.3 1.3-.5M171.4 20.2l-9.6 19.7M176.8 20.6l7.5 27.3M185 46.6l-.7 1.3-1.2-.7M293.6 118.9l1.3 .6-.6 1.3M294.9 119.5l-30.7 11.2M300.3 119.8l34.3 10.9M301.5 119.2l-1.2 .6 .6 1.3M336.5 116.9l20.2 9.8M337.9 116.4l-1.4 .5 .5 1.3M347.6 113.4l9.1 13.3h5.2M349 113.7l-1.4-.3-.3 1.4"/>
<path d="M283.9 192l-8.5 10.3M275.2 200.9l.2 1.4 1.4-.1M243.8 229.8l14.1 7.4M245.1 229.4l-1.3 .4 .4 1.4"/>
</g>
<!-- layer: LEVELS -->
<path d="M60.4 117l1.5 2.6h-3.1zM103.3 117.3l1.5 2.7h-3zM198.7 113.3l1.5 2.7h-3.1zM382.1 115.5l1.5 2.7h-3.1zM221.5 128.9l1.6 2.6h-3.1zM250.7 126.2h3l-1.5 2.7zM295.9 127.6l1.5 2.7h-3zM118.7 234.8l1.6 2.7h-3.1zM286.2 231.8l1.6 2.7h-3.1z" fill="#000" stroke="#000" stroke-width=".26"/>
<path d="M60.4 117l1.5 2.6h-3.1zM103.3 117.3l1.5 2.7h-3zM198.7 113.3l1.5 2.7h-3.1zM382.1 115.5l1.5 2.7h-3.1zM221.5 128.9l1.6 2.6h-3.1zM250.7 126.2h3l-1.5 2.7zM295.9 127.6l1.5 2.7h-3zM118.7 234.8l1.6 2.7h-3.1zM286.2 231.8l1.6 2.7h-3.1z" fill="none" stroke="#000" stroke-width=".26"/>
<!-- layer: TEXT -->
<path d="M60.4 117v2.6M103.3 117.3v2.7M198.7 113.3v2.7M382.1 115.5v2.7M221.5 128.9v2.6M252.2 126.2v2.7M295.9 127.6v2.7M118.7 234.8v2.7M286.2 231.8v2.7" fill="none" stroke="#000" stroke-width=".26"/>
<!-- layer: MASK -->
<path d="M242.8 208.5h1M242.8 209.4h1" fill="none" stroke="#fff" stroke-width=".26"/>
<g font-size="7.5">
<text x="118.1" y="130">East Elevation</text>
<text x="278.2" y="139.5">East Elevation</text>
<text x="171.1" y="251">North Elevation</text>
</g>
<g font-size="4.5">
<text x="270.5" y="145.9">(Incl. Front Fence - By Owner)</text>
<text x="28.3" y="283.6">MR. F. &amp; MRS. S. BASTIAN.</text>
<text x="142.5" y="283.6">19 REDMAN STREET, SEAFORTH. NSW. 2092.</text>
<text x="293.2" y="283.9">1:100</text>
<text x="322.1" y="283.8">5 OF 8</text>
<text x="354.3" y="283.7">7782</text>
<text x="377.3" y="283.7">K</text>
</g>
<text font-size="3.2" x="366.1" y="283.7">/16</text>
<g font-size="2.6">
<text x="169.1" y="16.7">Reuse existing</text>
<text x="169.1" y="19.6">roof tiles</text>
<text x="382.4" y="27.1">RL 105.950</text>
<text x="382.4" y="24.1">Max Ridge Height</text>
<text x="33.7" y="48.2" transform="rotate(-90 33.7 48.2)">260</text>
<text x="41.7" y="48.2" transform="rotate(-90 41.7 48.2)">260</text>
<text x="382.4" y="55.9">U/side of new Bottom</text>
<text x="382.5" y="58.8">Chord RL 103.740</text>
<text x="33.6" y="65.7" transform="rotate(-90 33.6 65.7)">1760</text>
<text x="37.5" y="63.7" transform="rotate(-90 37.5 63.7)">SO</text>
<text x="41.7" y="63.2" transform="rotate(-90 41.7 63.2)">1260</text>
<text x="45.5" y="61.2" transform="rotate(-90 45.5 61.2)">SO</text>
<text x="25.5" y="67.6" transform="rotate(-90 25.5 67.6)">2730</text>
<text x="382.6" y="70.6">Top of New</text>
<text x="33.6" y="76.8" transform="rotate(-90 33.6 76.8)">710</text>
<text x="41.7" y="75.5" transform="rotate(-90 41.7 75.5)">1210</text>
<text x="382.4" y="76.4">RL 101.010</text>
<text x="382.5" y="73.5">Particleboard Flooring</text>
<text x="382.4" y="85.3">U/side of Existing</text>
<text x="382.5" y="88.3">Ceiling Lining</text>
<text x="382.4" y="91.2">RL 100.395</text>
<text x="25.6" y="100.1" transform="rotate(-90 25.6 100.1)">2785</text>
<text x="383.1" y="106.1">Top of Existing</text>
<text x="382.9" y="109">Flooring RL 97.610</text>
<text x="192.2" y="118.1">RL 97.330</text>
<text x="245.3" y="114.6">Exist. Double</text>
<text x="245.4" y="117.6">Garage</text>
<text x="53.9" y="121.8">RL 95.970</text>
<text x="96.8" y="122.1">RL 96.930</text>
<text x="245.8" y="124.8">FL 95.780</text>
<text x="248.3" y="121.9">Garage</text>
<text x="362.6" y="125.2">Construct a new 1700mm</text>
<text x="375.6" y="120.3">RL 97.110</text>
<text x="240.1" y="131.4">New 1700 H gate</text>
<text x="335.8" y="131.5">Demolish section of</text>
<text x="362.6" y="128.2">high fence &amp; gate By</text>
<text x="362.6" y="131.1">Owner. Existing retaining</text>
<text x="148.3" y="137.8">450</text>
<text x="215.1" y="133.6">RL 95.780</text>
<text x="240.2" y="134.4">between Garage &amp;</text>
<text x="240.2" y="137.3">proposed front fence</text>
<text x="289.4" y="132.4">RL 97.110</text>
<text x="335.8" y="134.4">retaining wall shown</text>
<text x="335.9" y="137.3">dashed (By Owner)</text>
<text x="362.6" y="134">wall to remain</text>
<text x="119.3" y="143.8">Gable O/hang</text>
<text x="124.2" y="140.9">450</text>
<text x="143.3" y="140.7">Gable O/hang</text>
<text x="240.2" y="140.2">(By Owner)</text>
<text x="382.4" y="148.5">RL 105.950</text>
<text x="382.4" y="145.6">Max Ridge Height</text>
<text x="33.6" y="169.9" transform="rotate(-90 33.6 169.9)">260</text>
<text x="41.5" y="169.9" transform="rotate(-90 41.5 169.9)">370</text>
<text x="37.4" y="179.6" transform="rotate(-90 37.4 179.6)">SO</text>
<text x="382.4" y="177.3">U/side of new Bottom</text>
<text x="33.6" y="180.4" transform="rotate(-90 33.6 180.4)">660</text>
<text x="41.6" y="183" transform="rotate(-90 41.6 183)">960</text>
<text x="45.4" y="182.2" transform="rotate(-90 45.4 182.2)">SO</text>
<text x="382.5" y="180.3">Chord RL 103.740</text>
<text x="25.5" y="189.1" transform="rotate(-90 25.5 189.1)">2730</text>
<text x="284.2" y="188.4">Reuse existing</text>
<text x="284.2" y="191.3">roof tiles</text>
<text x="33.6" y="194" transform="rotate(-90 33.6 194)">1810</text>
<text x="41.6" y="196" transform="rotate(-90 41.6 196)">1400</text>
<text x="382.4" y="197.9">RL 101.010</text>
<text x="382.5" y="195">Particleboard Flooring</text>
<text x="382.6" y="192.1">Top of New</text>
<text x="382.4" y="206.8">U/side of Existing</text>
<text x="382.5" y="209.7">Ceiling Lining</text>
<text x="37.4" y="215.4" transform="rotate(-90 37.4 215.4)">SO</text>
<text x="382.4" y="212.7">RL 100.395</text>
<text x="25.6" y="221.5" transform="rotate(-90 25.6 221.5)">2785</text>
<text x="33.6" y="216.3" transform="rotate(-90 33.6 216.3)">660</text>
<text x="383.1" y="227.6">Top of Existing</text>
<text x="33.6" y="228.3" transform="rotate(-90 33.6 228.3)">1530</text>
<text x="382.9" y="230.5">Flooring RL 97.610</text>
<text x="112.3" y="239.6">RL 97.330</text>
<text x="254.2" y="239.3">New plumbing stack</text>
<text x="279.8" y="236.6">RL 97.630</text>
<text x="254.2" y="242.3">location if possible</text>
<text x="19.6" y="283.7">FOR:</text>
<text x="137.2" y="283.6">AT:</text>
<text x="282.9" y="283.9">SCALE:</text>
<text x="311.5" y="283.9">SHEET:</text>
<text x="340.7" y="283.9">JOB NO:</text>
</g>
</svg>
